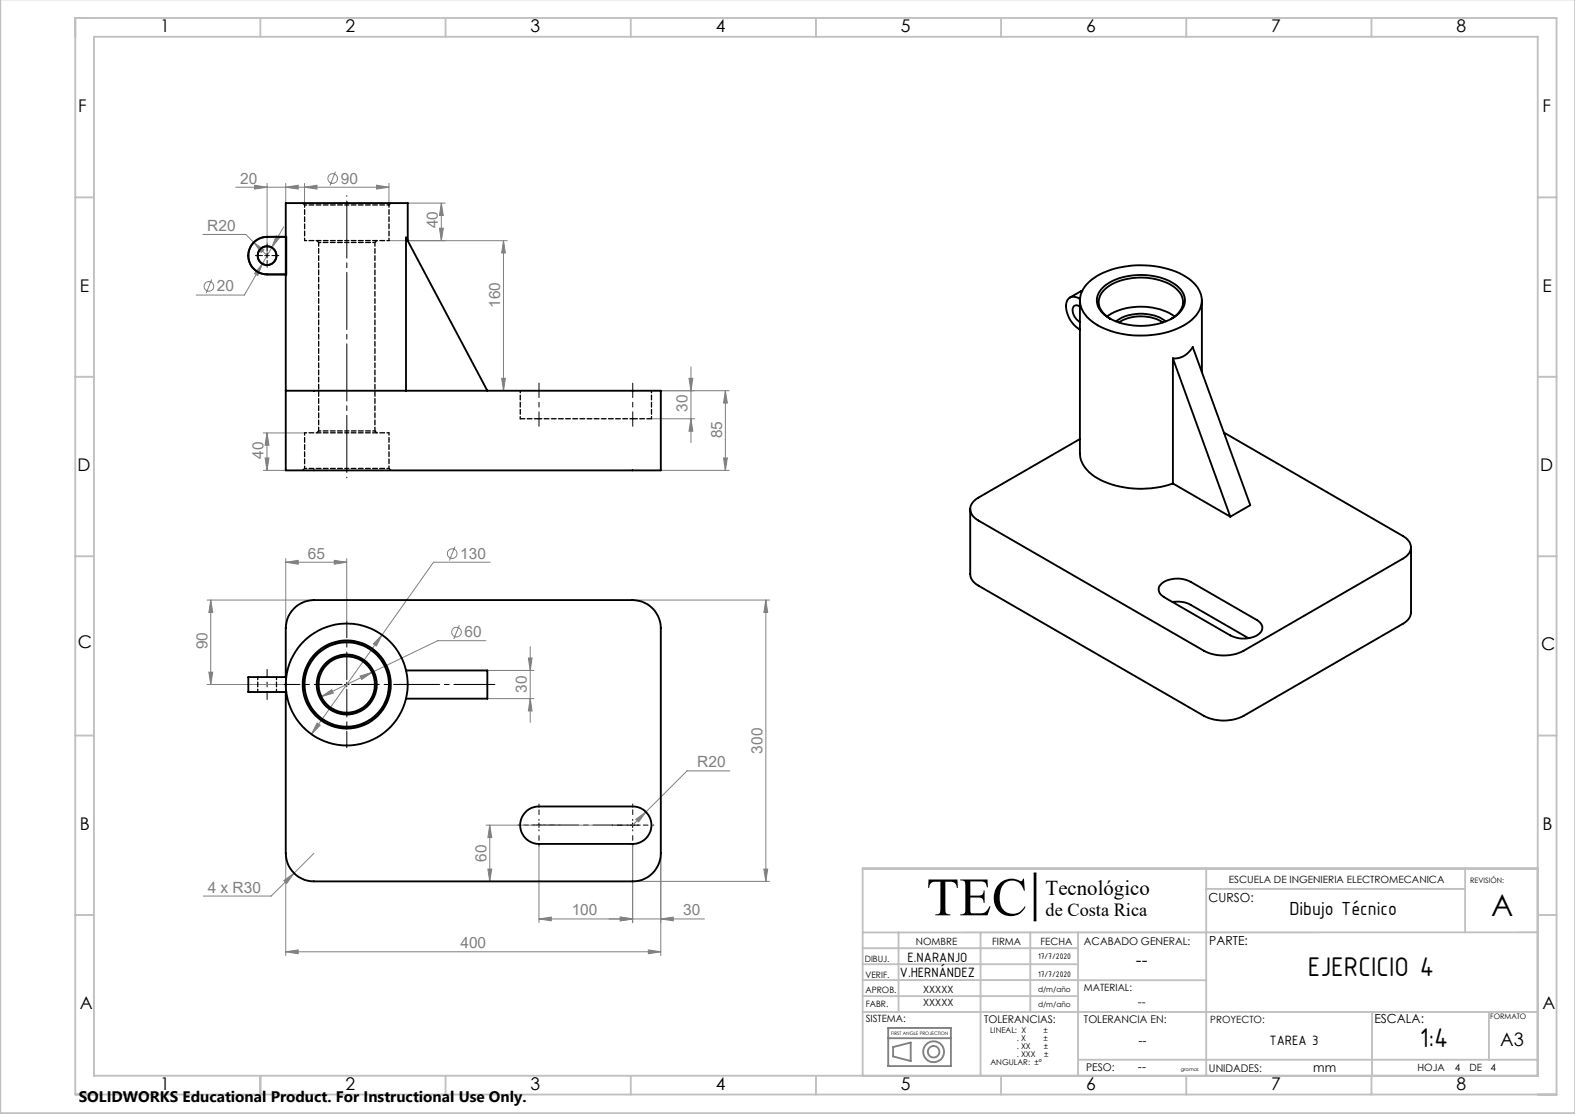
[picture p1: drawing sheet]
<svg xmlns="http://www.w3.org/2000/svg" width="420mm" height="297mm" viewBox="0 0 420 297" stroke-linecap="round" stroke-linejoin="round" font-family="sans-serif">
<path d="M70.6 68.2h1.2M71.2 67.5v1.3M91.8 182.5h1.3M92.5 181.9v1.2M143.1 220h1.2M143.7 219.4v1.2M168.1 220h1.2M168.7 219.4v1.2M275.8 232.8v12.6" fill="none" stroke="#000" stroke-width=".27"/>
<g fill="none" stroke="#808080" stroke-width=".5">
<path d="M275.8 232.8h.4v12.6h-.4zM236.9 276.8h16.7M236.9 274.1h16.7v10.1h-16.7zM238.2 279.1l4.7-1.1v4.9l-4.7-1.2z"/>
<circle cx="249" cy="280.4" r="1.53"/>
<circle cx="249" cy="280.4" r="2.78"/>
</g>
<g fill="none" stroke="#c0c0c0" stroke-width=".5">
<path d="M.1 -.1v296.9h419.9M20.1 4.8h395v287h-395zM25 9.8h385.1v277h-385.1zM69.4 4.8v5M118.8 4.8v5M168.2 4.8v5M217.6 4.8v5M266.9 4.8v5M316.3 4.8v5M365.7 4.8v5M20.1 52.6h4.9M410.1 52.6h5"/>
<path d="M20.1 100.5h4.9M410.1 100.5h5M20.1 148.3h4.9M410.1 148.3h5M20.1 196.1h4.9M410.1 196.1h5M321.6 237h69.1M321.7 231.6v55.2M390.7 231.6v17M410.1 231.6h-180.1v55.2M20.1 243.9h4.9M230 257.1h57.5"/>
<path d="M230 252.8h57.5M239.6 248.6v21.2M261.5 248.6v38.3M274.7 248.6v21.2M287.5 248.6v38.2M410.1 248.6h-180.1M410.1 243.9h5M230 261.3h57.5M230 265.6h57.5M230 269.8h180.1M287.5 261.3h34.2M365.9 269.8v17"/>
<path d="M397.1 269.8v12.7M69.4 286.8v5M118.8 286.8v5M168.2 286.8v5M217.6 286.8v5M266.9 286.8v5M287.5 282.5h122.6M316.3 286.8v5M365.7 286.8v5"/>
</g>
<path d="M276 232.8v12.6" fill="none" stroke="#000" stroke-width=".39"/>
<g fill="none" stroke="#808080" stroke-width=".27">
<path d="M62.9 49.9h40.8M67.9 49.4l3.3 .5-3.3 .5zM71.2 48.9v19.3l-3.5-3.6M76.2 48.9v5.2M76.2 49.9l3.3-.5v1zM81.2 48.9v5.8M81.2 49.9l3.3-.5v1zM89.5 45.8l-1.5 3.7M100.4 49.4l3.3 .5-3.3 .5zM103.7 48.9v5.8M108.7 54.1h10M117.7 54.1v10.1"/>
<path d="M117.7 54.1l.5 3.4h-1zM54.1 62.5h11.4l2.2 2.1M56.4 74.5l-1.4 3.7M67.7 64.6l2.7 2-.8 .7zM70 70.3l-4.8 8.4h-12.9M70 70.3l-1.2 3.1-.9-.5zM73.7 62.9l.8 .5-2 2.6zM75.6 60.5l-5.6 9.8M103.7 64.2h31.6M117.2 60.9h1l-.5 3.3zM134.3 64.2l.5 3.2h-1zM134.3 64.2v40"/>
<path d="M184.3 97.8v20.2M70.2 115.4h11M71.2 115.4v10M71.2 115.4l.5 3.3h-1zM133.8 100.9h1l-.5 3.3zM173.7 111.7h11.5M176.2 104.2h18.3M183.7 100.9h1l-.4 3.3zM184.3 111.7l.4 3.3h-1zM193.4 104.2v21.2M193.4 104.2l.6 3.3h-1.1zM70.2 125.4h6"/>
<path d="M70.7 122.1h1l-.5 3.3zM176.2 125.4h18.3M192.9 122.1h1.1l-.6 3.3zM55.2 160h28.5M56.2 160l.5 3.3h-1zM56.2 160v22.5M76.2 149.9l3.3-.5v1zM76.2 149.9h16.3M76.2 148.9v18.6M89.1 149.4l3.4 .5-3.4 .5zM92.5 148.9v16.7M121.3 145.8l-1.5 3.6"/>
<path d="M130.7 149.9h-15.1l-13.7 19.4M168.7 160h36.5M204.2 160l.5 3.3h-1zM204.2 160v75M55.7 179.2h1l-.5 3.3zM99.2 179.2l-13.5 6.5M101.9 169.3l-18.9 26.5M101.9 169.3l-1.5 2.9-.8-.5zM122.5 166.7l-1.5 3.7M129.6 170.8h-12.9l-17.5 8.4M130 178.7h12.4M140.9 175.4h1l-.5 3.3z"/>
<path d="M141.4 172.4v20.2M55.2 182.5h20.4M84.6 192.8l.8 .6-2.4 2.4zM85.7 185.7l2.8-1.8 .4 .9zM96 180.2l3.2-1-2.8 1.9zM130 186.3h12.4M141.4 186.3l.5 3.2h-1zM129.6 220h33.5M130.6 220v15M130.6 220l.5 3.3h-1zM169.5 218.4l2.8-1.9-2 2.6zM172.3 216.5l-3.6 3.5"/>
<path d="M194.6 205.5h-11.4l-10.9 11M75.7 234.8l2.7-2-2 2.7zM76.2 227.5v27.3M83.7 227.5l-11.4 11.4h-18.1M130.1 231.7h1l-.5 3.3zM143.7 225v21M168.7 225v21M168.7 235h36.5M176.2 227.5v27.3M203.7 231.7h1l-.5 3.3zM76.2 253.7l3.3-.4v1zM76.2 253.7h100"/>
<path d="M143.7 245h44.2M143.7 245l3.3-.5v1zM165.4 244.5l3.3 .5-3.3 .5zM172.9 253.3l3.3 .4-3.3 .6zM176.2 245l3.3-.5v1z"/>
<circle cx="88.7" cy="47.6" r="1.29"/>
<circle cx="55.7" cy="76.3" r="1.29"/>
<circle cx="120.6" cy="147.6" r="1.29"/>
<circle cx="121.7" cy="168.5" r="1.29"/>
</g>
<g fill="none" stroke="#000" stroke-width=".5">
<path d="M67.7 64.6l1.3-1 1.3-.4 5.9-.1v10.1h-5a5 5 0 0 1-4.6-3.2 5 5 0 0 1 1.1-5.4z"/>
<circle cx="71.2" cy="68.1" r="2.5"/>
</g>
<path d="M71.2 178.5v8" fill="none" stroke="#000" stroke-width=".27" stroke-dasharray="15.2 1.3 1.3 1.3" stroke-dashoffset="13.1"/>
<path d="M132 182.5h-25.7" fill="none" stroke="#000" stroke-width=".27" stroke-dasharray="15.2 1.3 1.3 1.3" stroke-dashoffset="4.3"/>
<path d="M141.7 220h29" fill="none" stroke="#000" stroke-width=".27" stroke-dasharray="15.2 1.3 1.3 1.3" stroke-dashoffset="2.6"/>
<path d="M91.2 182.5h-15.6M92.5 181.2v-15.6M92.5 183.7v15.7M93.7 182.5h15.7" fill="none" stroke="#000" stroke-width=".27" stroke-dasharray="15.2 1.3 1.3 1.3" stroke-dashoffset="7.8"/>
<path d="M142.5 220h-4.4M143.7 218.7v-4.3M145 220h4.4M167.5 220h-4.4M168.7 218.7v-4.3M170 220h4.4M143.7 221.2v4.4M168.7 221.2v4.4" fill="none" stroke="#000" stroke-width=".27" stroke-dasharray="15.2 1.3 1.3 1.3" stroke-dashoffset="15"/>
<path d="M92.5 52.1v75.3" fill="none" stroke="#000" stroke-width=".27" stroke-dasharray="15.2 1.3 1.3 1.3" stroke-dashoffset="-1.4"/>
<path d="M143.7 113.6v-11.5M168.7 113.6v-11.5" fill="none" stroke="#000" stroke-width=".27" stroke-dasharray="15.2 1.3 1.3 1.3" stroke-dashoffset="11.4"/>
<path d="M70 68.1h-1.9M71.2 66.9v-1.9M71.2 69.4v1.9M72.5 68.1h1.9" fill="none" stroke="#000" stroke-width=".27" stroke-dasharray="15.2 1.3 1.3 1.3"/>
<g fill="#808080">
<path d="M84.6 192.8l-1.6 3 2.4-2.4zM101.9 169.3l-2.3 2.4 .8 .5zM85.7 185.7l3.2-.9-.4-.9zM96 180.2l.4 .9 2.8-1.9zM143.7 245l3.3-.5v1zM165.4 244.5l3.3 .5-3.3 .5zM75.7 234.8l.7 .7 2-2.7zM169.5 218.4l.8 .7 2-2.6zM73.7 62.9l-1.2 3.1 2-2.6zM70 70.3l-2.1 2.6 .9 .5zM67.7 64.6l1.9 2.7 .8-.7zM81.2 49.9l3.3-.5v1zM100.4 49.4l3.3 .5-3.3 .5zM67.9 49.4l3.3 .5-3.3 .5zM76.2 49.9l3.3-.5v1z"/>
<path d="M76.2 253.7l3.3-.4v1zM172.9 253.3l3.3 .4-3.3 .6z"/>
<path d="M89.1 149.4l3.4 .5-3.4 .5zM76.2 149.9l3.3-.5v1zM176.2 245l3.3-.5v1zM165.4 244.5l3.3 .5-3.3 .5z"/>
<path d="M130.1 231.7h1l-.5 3.3zM130.6 220l.5 3.3h-1zM70.7 122.1h1l-.5 3.3zM71.2 115.4l.5 3.3h-1zM117.2 60.9h1l-.5 3.3zM117.7 54.1l.5 3.4h-1zM184.3 111.7l.4 3.3h-1zM183.7 100.9h1l-.4 3.3z"/>
<path d="M56.2 160l.5 3.3h-1zM55.7 179.2h1l-.5 3.3zM140.9 175.4h1l-.5 3.3zM141.4 186.3l.5 3.2h-1zM204.2 160l.5 3.3h-1zM203.7 231.7h1l-.5 3.3zM134.3 64.2l.5 3.2h-1zM133.8 100.9h1l-.5 3.3zM193.4 104.2l.6 3.3h-1.1zM192.9 122.1h1.1l-.6 3.3z"/>
</g>
<g fill="none" stroke="#000" stroke-width=".5">
<path d="M67.5 64.9a5 5 0 0 1 3.7-1.8h5.1v10.1h-5.1a5 5 0 0 1-4.5-3 5 5 0 0 1 .8-5.3zM76.2 73.2v52.2h100v-21.2h-100M76.2 63.1v-9h32.5v10.1M288 79.7a2.19 2.19 0 0 0-2.6-.4 2.19 2.19 0 0 0-1.1 2.3 7.6 7.6 0 0 0 3.7 6.3M288.6 77.5l-3.3 1.8M290.3 75.2a21 21 0 0 1 15.3-4.4 18.8 18.8 0 0 1 13.2 5.2 6.2 6.2 0 0 1-1 9.3 23 23 0 0 1-17.9 3.8 16 16 0 0 1-11-5.8 6.1 6.1 0 0 1 1.4-8.1zM294 76.7a15.9 15.9 0 0 1 13.3-3.1 10.9 10.9 0 0 1 8.3 4.7 4.8 4.8 0 0 1-2.4 6.2 17.6 17.6 0 0 1-18.6-.5 4.6 4.6 0 0 1-.6-7.3zM288 80.1v40.8a8.6 8.6 0 0 0 5.6 7.1 26.1 26.1 0 0 0 19.2 .9M288 81.8a1.18 1.18 0 0 0-1.6-.2 1.18 1.18 0 0 0-.3 1.5 4 4 0 0 0 1.9 2.7M295.2 84.4a16.9 16.9 0 0 1 18.1 0M296.1 85a5.1 5.1 0 0 1-2.9-5.7 8.5 8.5 0 0 1 6.6-4.8 16.3 16.3 0 0 1 13.9 2.5 4.5 4.5 0 0 1-.7 7.6l-.7 .4M297.6 85.7a11.7 11.7 0 0 1 13.3 0"/>
<path d="M298.4 86a11.3 11.3 0 0 1 11.7 0M312.8 95.6a5.6 5.6 0 0 0 5.3-3.1l15.3 42.2-5.3 3.1M312.8 95.6v33.3M312.8 95.6l15.3 42.2M320.5 80.1v19.1M108.3 104.2v-40.9l21.7 40.9M326.4 115.3l47.7 27.6a3.2 3.2 0 0 1 2.2 3 3.2 3.2 0 0 1-2.2 3.1l-42.5 24.5a11.7 11.7 0 0 1-10.6 0l-60.1-34.7a3.1 3.1 0 0 1-1.4-5l1.4-1.1 27.1-15.7M258.7 135.7v17.4l.2 1 1 1.3 61.1 35.4a11.7 11.7 0 0 0 10.6 0l43.5-25.2 .7-.9 .5-1.4v-17.4M312.8 128.9l15.3 8.9M309.8 155.6a7.4 7.4 0 0 1 7.7-.5l17.7 10.2a2.22 2.22 0 0 1 1.4 2.2 2.22 2.22 0 0 1-1.7 2 7.9 7.9 0 0 1-6.8-.1l-17.7-10.2a2.1 2.1 0 0 1-.6-3.6zM108.3 178.7h21.7v7.6h-21.7M312.7 160.5a7.8 7.8 0 0 1 4.8 .8l15.4 8.8"/>
<path d="M76.2 180.5v-13a7.6 7.6 0 0 1 7.5-7.5h85a7.5 7.5 0 0 1 7.5 7.5v60a7.5 7.5 0 0 1-7.5 7.5h-85a7.5 7.5 0 0 1-7.5-7.5v-43M76.3 180.5h-10.1v4h10.1M140.1 216.6a4.7 4.7 0 0 1 3.6-1.6h25a5 5 0 0 1 5 5 5 5 0 0 1-5 5h-25a5 5 0 0 1-4.6-3 5 5 0 0 1 1-5.4z"/>
<circle cx="71.2" cy="68.2" r="2.5"/>
<circle cx="92.5" cy="182.5" r="16.2"/>
<circle cx="92.5" cy="182.5" r="7.5"/>
<circle cx="92.5" cy="182.5" r="11.7"/>
<circle cx="92.5" cy="182.5" r="8"/>
<circle cx="92.5" cy="182.5" r="11.2"/>
</g>
<path d="M81.2 54.6v9.5M103.7 64.1v-9.5M81.2 115.4v9.5M103.7 124.9v-9.5M76.2 180.5v2M76.2 182.5v2" fill="none" stroke="#000" stroke-width=".35" stroke-dasharray="1.3 .6" stroke-dashoffset=".6"/>
<path d="M143.7 111.6h25M68.7 180.5v4M73.7 184.5v-4" fill="none" stroke="#000" stroke-width=".35" stroke-dasharray="1.3 .6" stroke-dashoffset=".5"/>
<path d="M138.7 111.6h5M168.7 111.6h5" fill="none" stroke="#000" stroke-width=".35" stroke-dasharray="1.3 .6"/>
<g fill="none" stroke="#000" stroke-width=".35" stroke-dasharray="1.3 .6" stroke-dashoffset=".7">
<path d="M81.2 54.6h11.3M92.5 54.6h11.2M81.2 64.1h11.3M85 64.6h7.5M92.5 64.1h11.2M92.5 64.6h7.5M81.2 115.4h11.3M92.5 115.4h11.2M92.5 114.9h-7.5M100 114.9h-7.5M138.7 104.1v7.5M173.7 111.6v-7.5"/>
<path d="M92.5 124.9h-11.3M103.7 124.9h-11.2"/>
</g>
<path d="M80.7 54.1l.5 .5M103.7 54.6l.5-.5M84.5 64.1l.5 .5M100 64.6l.5-.5M85 114.9l-.5 .5M100.5 115.4l-.5-.5M81.2 124.9l-.5 .5M104.2 125.4l-.5-.5" fill="none" stroke="#000" stroke-width=".35" stroke-dasharray="1.3 .6" stroke-dashoffset=".4"/>
<path d="M85 64.6v50.3M100 114.9v-50.3" fill="none" stroke="#000" stroke-width=".35" stroke-dasharray="1.3 .6" stroke-dashoffset=".3"/>
<text font-size="14.4" x="247.1" y="244">TEC</text>
<text font-size="8" x="397.7" y="244.1">A</text>
<g font-size="7.8">
<text x="348.7" y="260.3">EJERCICIO 4</text>
<text x="378.7" y="279.3">1:4</text>
</g>
<text font-size="5.6" x="278.8" y="238.7">Tecnológico</text>
<text font-size="5.4" x="343.8" y="243.9">Dibujo Técnico</text>
<g font-size="4.9">
<text x="278.8" y="244.2">de Costa Rica</text>
<text x="400" y="279">A3</text>
</g>
<g font-size="4.7">
<text x="42.7" y="8.6">1</text>
<text x="92.1" y="8.6">2</text>
<text x="141.5" y="8.6">3</text>
<text x="190.9" y="8.6">4</text>
<text x="240.2" y="8.6">5</text>
<text x="289.6" y="8.6">6</text>
<text x="339" y="8.6">7</text>
<text x="388.4" y="8.6">8</text>
<text x="20.8" y="29.9">F</text>
<text x="411.3" y="29.9">F</text>
<text x="21.3" y="77.8">E</text>
<text x="411.3" y="77.8">E</text>
<text x="20.7" y="125.5">D</text>
<text x="410.7" y="125.6">D</text>
<text x="20.8" y="172.9">C</text>
<text x="410.9" y="173.4">C</text>
<text x="21.3" y="221.2">B</text>
<text x="411.3" y="221.2">B</text>
<text x="302.9" y="257.7">--</text>
<text x="21.3" y="269.1">A</text>
<text x="411.3" y="269.1">A</text>
<text x="42.7" y="290.6">1</text>
<text x="92.1" y="290.6">2</text>
<text x="141.5" y="290.6">3</text>
<text x="190.9" y="290.6">4</text>
<text x="240.2" y="290.6">5</text>
<text x="289.6" y="290.6">6</text>
<text x="339" y="290.6">7</text>
<text x="388.4" y="290.6">8</text>
</g>
<g font-size="4.1" fill="#808080">
<text x="64" y="49">20</text>
<text x="90.9" y="49">90</text>
<text x="55.3" y="61.6">R20</text>
<text x="116.8" y="60.8" transform="rotate(-90 116.8 60.8)">40</text>
<text x="57.9" y="77.7">20</text>
<text x="133.4" y="82.1" transform="rotate(-90 133.4 82.1)">160</text>
<text x="183.3" y="109.8" transform="rotate(-90 183.3 109.8)">30</text>
<text x="192.5" y="116.9" transform="rotate(-90 192.5 116.9)">85</text>
<text x="70.3" y="122.3" transform="rotate(-90 70.3 122.3)">40</text>
<text x="82.1" y="149">65</text>
<text x="122.7" y="148.9">130</text>
<text x="55.3" y="173.1" transform="rotate(-90 55.3 173.1)">90</text>
<text x="123.9" y="169.9">60</text>
<text x="140.5" y="184.8" transform="rotate(-90 140.5 184.8)">30</text>
<text x="203.3" y="200.9" transform="rotate(-90 203.3 200.9)">300</text>
<text x="185.9" y="204.6">R20</text>
<text x="129.7" y="229.8" transform="rotate(-90 129.7 229.8)">60</text>
<text x="55.4" y="238">4 x R30</text>
<text x="152.5" y="244.1">100</text>
<text x="182.2" y="244.1">30</text>
<text x="122.8" y="252.8">400</text>
</g>
<text font-size="4.1" x="21" y="293.7">SOLIDWORKS Educational Product. For Instructional Use Only.</text>
<g font-size="3.9">
<text x="242" y="256.4">E.NARANJO</text>
<text x="240" y="260.5">V.HERNÁNDEZ</text>
<text x="338.5" y="278.5">TAREA 3</text>
</g>
<g font-size="3.3">
<text x="322.3" y="240.4">CURSO:</text>
<text x="322.5" y="252">PARTE:</text>
<text x="366.5" y="272.7">ESCALA:</text>
<text x="303.6" y="278.7">--</text>
<text x="303.5" y="285.6">--</text>
<text x="350.2" y="285.9">mm</text>
</g>
<text font-size="3.2" x="303.4" y="268.3">--</text>
<g font-size="2.8">
<text x="289.1" y="252">ACABADO GENERAL:</text>
<text x="262.4" y="272.6">TOLERANCIAS:</text>
<text x="289.1" y="272.8">TOLERANCIA EN:</text>
<text x="289.6" y="285.6">PESO:</text>
<text x="322.4" y="285.9">UNIDADES:</text>
</g>
<g font-size="2.7">
<text x="327.7" y="235.5">ESCUELA DE INGENIERIA ELECTROMECANICA</text>
<text x="244.2" y="252">NOMBRE</text>
<text x="264.6" y="252">FIRMA</text>
<text x="277.5" y="252">FECHA</text>
<text x="246.2" y="268.3">XXXXX</text>
<text x="246.2" y="264.9">XXXXX</text>
<text x="289.1" y="264.1">MATERIAL:</text>
<text x="230.8" y="272.6">SISTEMA:</text>
<text x="322.7" y="272.7">PROYECTO:</text>
<text x="378" y="285.6">HOJA</text>
<text x="387.9" y="285.6">4</text>
<text x="391.8" y="285.6">DE</text>
<text x="397.4" y="285.6">4</text>
</g>
<g font-size="2.3">
<text x="230.6" y="256.5">DIBUJ.</text>
<text x="276.8" y="255.7">17/7/2020</text>
<text x="230.8" y="260.7">VERIF.</text>
<text x="276.8" y="260.6">17/7/2020</text>
<text x="230.8" y="264.8">APROB.</text>
<text x="230.8" y="268.6">FABR.</text>
</g>
<g font-size="2.1">
<text x="264.1" y="275.3">LINEAL: X</text>
<text x="278.3" y="275.3">±</text>
<text x="271.1" y="281.7">. XXX</text>
<text x="271.2" y="279.6">. XX</text>
<text x="271.2" y="277.5">. X</text>
<text x="278.3" y="277.5">±</text>
<text x="278.4" y="279.6">±</text>
<text x="278.5" y="281.7">±</text>
<text x="264.1" y="283.8">ANGULAR: ±°</text>
</g>
<g font-size="2">
<text x="392.1" y="235.4">REVISIÓN:</text>
<text x="276.8" y="264.5">d/m/año</text>
<text x="276.8" y="268.6">d/m/año</text>
<text x="397.4" y="271.8">FORMATO</text>
</g>
<g font-size="1.3">
<text x="237.6" y="276">FIRST ANGLE PROJECTION</text>
<text x="314.9" y="285.6">gramos</text>
</g>
</svg>
